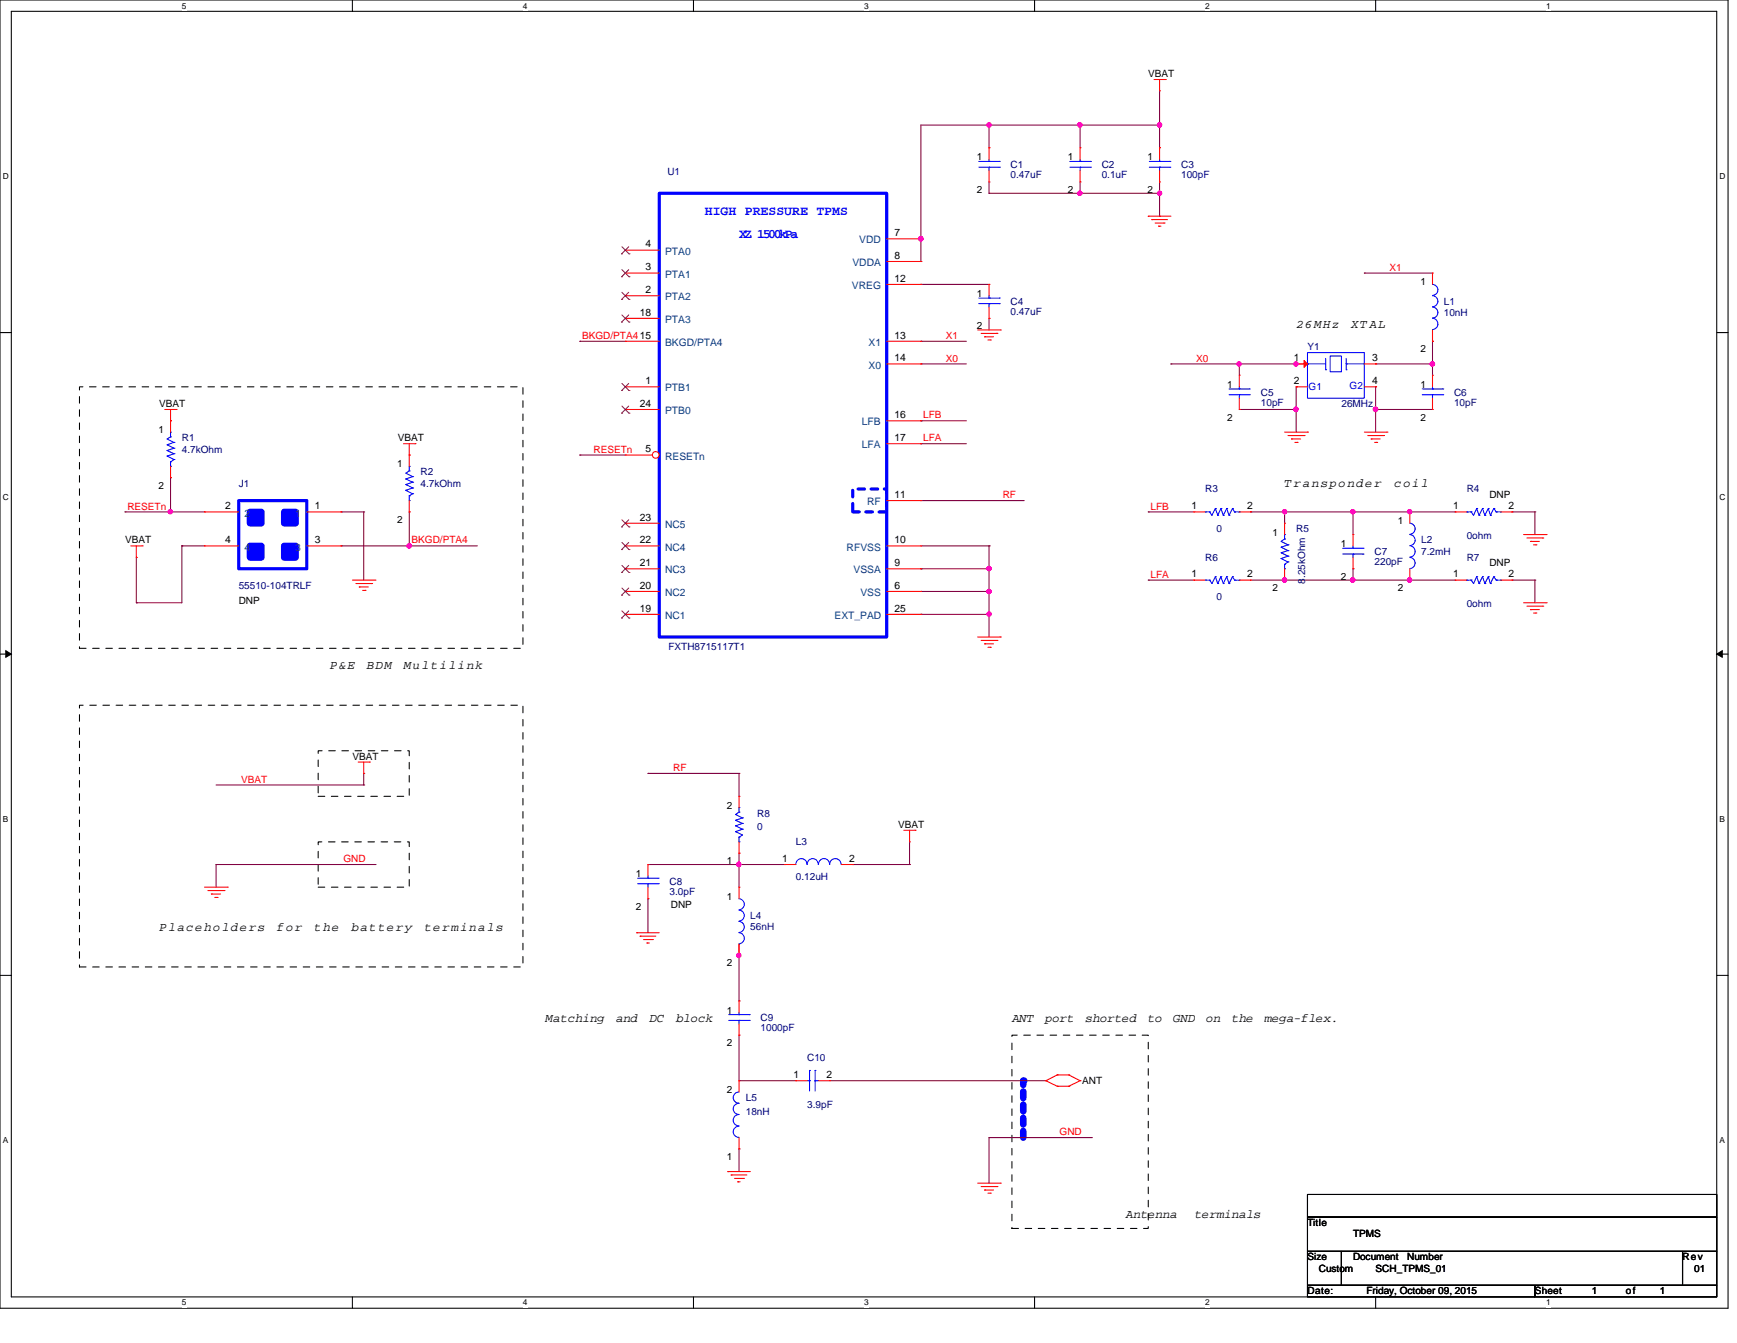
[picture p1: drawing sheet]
<svg xmlns="http://www.w3.org/2000/svg" width="279mm" height="216mm" viewBox="0 0 279 216" stroke-linecap="round" stroke-linejoin="round" font-family="sans-serif">
<path d="M0 0h278v210.3h-278zM1.8 1.8h274.3v206.7h-274.3z" fill="none" stroke="#000" stroke-width=".17"/>
<g fill="#fff">
<path d="M29.3 .2h.7v1.5h-.7z"/>
<path d="M29.3 208.7h.7v1.5h-.7z"/>
</g>
<path d="M56.7 0v1.8M56.7 208.5v1.8" fill="none" stroke="#000" stroke-width=".17"/>
<g fill="#fff">
<path d="M84.1 .2h.7v1.5h-.7z"/>
<path d="M84.1 208.7h.7v1.5h-.7z"/>
</g>
<path d="M111.5 0v1.8M111.5 208.5v1.8" fill="none" stroke="#000" stroke-width=".17"/>
<g fill="#fff">
<path d="M139 .2h.7v1.5h-.7z"/>
<path d="M139 208.7h.7v1.5h-.7z"/>
</g>
<path d="M166.4 0v1.8M166.4 208.5v1.8" fill="none" stroke="#000" stroke-width=".17"/>
<g fill="#fff">
<path d="M193.8 .2h.8v1.5h-.8z"/>
<path d="M193.8 208.7h.8v1.5h-.8z"/>
</g>
<path d="M221.3 0v1.8M221.3 208.5v1.8" fill="none" stroke="#000" stroke-width=".17"/>
<g fill="#fff">
<path d="M248.7 .2h.7v1.5h-.7z"/>
<path d="M248.7 208.7h.7v1.5h-.7z"/>
<path d="M.5 27.6h.9v1.5h-.9z"/>
<path d="M276.6 27.6h.9v1.5h-.9z"/>
<path d="M.5 79.3h.9v1.5h-.9z"/>
<path d="M276.6 79.3h.9v1.5h-.9z"/>
</g>
<path d="M0 53.5h1.8M276.1 53.5h1.9" fill="none" stroke="#000" stroke-width=".17"/>
<g fill="#fff">
<path d="M.5 131h.8v1.5h-.8z"/>
<path d="M276.6 131h.9v1.5h-.9z"/>
</g>
<path d="M0 105.2h1.8M276.1 105.2h1.9" fill="none" stroke="#000" stroke-width=".17"/>
<path d="M.9 104.6l.9 .6-.9 .5zM276.1 105.2l.9-.6v1.1z" fill="#000" stroke="#000" stroke-width=".16"/>
<g fill="#fff">
<path d="M.5 182.6h.8v1.5h-.8z"/>
<path d="M276.6 182.6h.8v1.5h-.8z"/>
</g>
<path d="M0 156.8h1.8M276.1 156.8h1.9" fill="none" stroke="#000" stroke-width=".17"/>
<path d="M12.8 62.2h71.3v42h-71.3zM12.8 113.4h71.3v42h-71.3zM51.2 120.7h14.6v7.3h-14.6zM51.2 135.3h14.6v7.3h-14.6zM162.8 166.4h21.9v31.1h-21.9z" fill="none" stroke="#000" stroke-width=".17" stroke-dasharray="1.1 1.1"/>
<path d="M164.6 182.9v-9.2" fill="none" stroke="#00f" stroke-width="1.1" stroke-dasharray="1.1 1.1"/>
<circle cx="164.6" cy="173.7" r=".53" fill="#00f" stroke-dasharray="1.1 1.1"/>
<g fill="none" stroke="#800040" stroke-width=".17">
<path d="M186.5 14.6v9.1M148.1 38.4h.1M159.1 20.1h.1M159.1 23.7h.1M159.1 31.1h.1M159.1 20.1v3.6M159.1 29.3v1.8M159.1 31.1h27.4M173.7 31.1h.1M173.7 20.1h.1M173.7 20.1v3.6M173.7 29.3v1.8"/>
<path d="M186.5 31.1h.1M186.5 34.8h.1M186.5 20.1h.1M186.5 23.7h.1M186.5 20.1h-38.4v21.9M186.5 29.3v5.5M93.3 54.9h.1M93.3 54.9h7.3M148.1 45.7h.1M148.1 54.9h.1M148.1 58.5h.1M148.1 42h.1"/>
<path d="M148.1 45.7h11M148.1 54.9h7.3M148.1 58.5h7.3M159.1 51.2h.1M159.1 51.2v1.8M188.3 58.5h.1M188.3 58.5h22M199.3 58.5h.1M199.3 58.5v1.8M208.5 58.5h.1M219.5 43.9h.1M219.5 43.9h10.9"/>
<path d="M221.3 58.5h.1M221.3 58.5h9.1M230.4 54.9h.1M230.4 58.5h.1M230.4 54.9v5.4M27.4 76.8h.1M27.4 76.8v5.5M93.3 73.2h.1M93.3 73.2h7.3M148.1 67.6h.1M148.1 71.3h.1M148.1 67.6h7.3"/>
<path d="M148.1 71.3h7.3M199.3 65.8h.1M199.3 65.8h9.2M208.5 62.2h.1M208.5 65.8h.1M208.5 62.2v7.3M221.3 62.2h.1M221.3 65.8h.1M221.3 62.2v7.3M221.3 65.8h9.1M20.1 82.3h.1M20.1 82.3h12.8"/>
<path d="M21.9 96.9h.1M21.9 89.6h.1M21.9 89.6v7.3M27.4 82.3h.1M29.3 87.8h.1M29.3 87.8h3.6M29.3 87.8v9.1h-7.4M54.9 87.8h.1M54.9 82.3h.1M54.9 82.3h3.6M54.9 87.8h21.9M58.5 82.3h.1"/>
<path d="M58.5 82.3v11M65.8 82.3h.1M65.8 87.8h.1M65.8 82.3v5.5M148.1 91.4h.1M148.1 95.1h.1M148.1 98.8h.1M148.1 91.4h11M148.1 95.1h11M148.1 98.8h11M148.1 87.8h11M148.1 80.5h16.5"/>
<path d="M159.1 91.4h.1M159.1 95.1h.1M159.1 98.8h.1M159.1 87.8h.1M159.1 87.8v14.6M164.6 80.5h.1M184.7 82.3h.1M184.7 93.3h.1M184.7 82.3h7.3M184.7 93.3h7.3M201.2 82.3h.1M201.2 82.3h32.9"/>
<path d="M201.2 93.3h32.9M206.6 93.3h.1M206.6 82.3h.1M206.6 82.3v1.8M217.6 82.3h.1M217.6 93.3h.1M217.6 91.4h.1M217.6 82.3v3.6M217.6 91.4v1.9M226.8 82.3h.1M226.8 93.3h.1M243.2 82.3h.1"/>
<path d="M243.2 93.3h.1M243.2 82.3h3.7M243.2 93.3h3.7M246.9 82.3h.1M246.9 93.3h.1M246.9 82.3v3.6M246.9 93.3v3.6M34.8 139h.1M34.8 139h25.5M34.8 126.2h23.7M34.8 139v3.6M58.5 126.2h.1"/>
<path d="M58.5 124.3h.1M58.5 124.3v1.9M60.3 139h.1M104.2 124.3h.1M104.2 139h.1M104.2 124.3h14.7M104.2 139h22M118.9 137.2h.1M118.9 124.3h.1M118.9 139h.1M118.9 124.3v3.7M118.9 137.2v5.4"/>
<path d="M137.2 139h.1M137.2 139h9.1M146.3 139h.1M146.3 135.3v3.7M104.2 144.5h.1M104.2 144.5v5.4M118.9 153.6h.1M118.9 151.8v9.1M118.9 160.9h.1M118.9 166.4h.1M118.9 173.7h.1M118.9 166.4v7.3"/>
<path d="M118.9 173.7h9.1M133.5 173.7h34.7M168.2 173.7h.1M118.9 184.7h.1M118.9 184.7v3.6M159.1 182.9h.1M159.1 182.9v7.3M159.1 182.9h16.5M175.6 182.9h.1"/>
</g>
<g fill="#f0f" stroke="#f0f" stroke-width=".17">
<circle cx="159.1" cy="91.4" r=".35"/>
<circle cx="159.1" cy="98.7" r=".35"/>
<circle cx="159.1" cy="95.1" r=".35"/>
<circle cx="148.1" cy="38.4" r=".37"/>
<circle cx="230.4" cy="58.5" r=".36"/>
<circle cx="199.3" cy="58.5" r=".35"/>
<circle cx="208.4" cy="65.8" r=".36"/>
<circle cx="208.4" cy="58.5" r=".35"/>
<circle cx="226.7" cy="82.3" r=".35"/>
<circle cx="217.6" cy="82.3" r=".35"/>
<circle cx="206.6" cy="82.3" r=".35"/>
<circle cx="226.7" cy="93.2" r=".36"/>
<circle cx="221.2" cy="65.8" r=".37"/>
<circle cx="27.4" cy="82.3" r=".35"/>
<circle cx="65.8" cy="87.8" r=".36"/>
<circle cx="118.8" cy="153.6" r=".35"/>
<circle cx="118.8" cy="139" r=".36"/>
<circle cx="159.1" cy="20.1" r=".36"/>
<circle cx="173.7" cy="31.1" r=".35"/>
<circle cx="186.5" cy="31.1" r=".35"/>
<circle cx="173.7" cy="20.1" r=".36"/>
<circle cx="186.5" cy="20.1" r=".36"/>
<circle cx="206.6" cy="93.2" r=".36"/>
<circle cx="217.6" cy="93.2" r=".36"/>
</g>
<g fill="none" stroke="#f00" stroke-width=".17">
<path d="M185.6 12.8h1.9M186.5 14.6h.1M186.5 12.8v1.8M187.5 12.8h.1M142.6 38.4h5.5M148.1 38.4h.1M159.1 23.7h.1M159.1 29.3h.1M159.1 23.7v1.9M159.1 27.4v1.9M173.7 23.7h.1M173.7 29.3h.1"/>
<path d="M173.7 23.7v1.9M173.7 27.4v1.9M184.7 34.8h.1M184.7 34.8h3.6M185.3 35.3h.1M185.3 35.3h2.5M185.8 35.9h1.4M186.4 36.4h.1M186.4 36.4h.3M186.5 23.7h.1M186.5 29.3h.1M186.5 23.7v1.9"/>
<path d="M186.5 27.4v1.9M187.2 35.9h.1M100.6 40.2h.1M100.6 43.9h.1M100.6 47.5h.1M100.6 54.9h.1M100.6 51.2h.1M100.6 54.9h5.4M100.6 40.2h5.4M100.6 43.9h5.4M100.6 47.5h5.4M100.6 51.2h5.4"/>
<path d="M142.6 58.5h5.5M142.6 42h5.5M142.6 45.7h5.5M142.6 54.9h5.5M148.1 42h.1M148.1 45.7h.1M148.1 58.5h.1M148.1 54.9h.1M157.3 53h3.6M157.8 53.6h2.6M158.4 54.1h.1M158.4 54.1h1.4"/>
<path d="M158.9 54.7h.4M159.1 45.7h.1M159.1 51.2h.1M159.1 45.7v1.8M159.1 49.4v1.8M159.3 54.7h.1M160.4 53.6h.1M160.9 53h.1M208.5 58.5h.1M208.5 58.5h1.8M219.5 58.5h1.8M221.3 58.5h.1"/>
<path d="M230.4 43.9h.1M230.4 54.9h.1M230.4 43.9v1.8M230.4 53v1.9M26.5 65.8h1.8M27.4 67.6h.1M27.4 76.8h.1M27.4 65.8v3.7M27.4 75v1.8M28.3 65.8h.1M64.9 71.3h1.9M65.8 73.2h.1"/>
<path d="M65.8 71.3v3.7M66.8 71.3h.1M100.6 65.8h.1M100.6 62.2h.1M100.6 65.8h5.4M100.6 62.2h5.4M142.6 71.3h5.5M142.6 67.6h5.5M148.1 67.6h.1M148.1 71.3h.1M199.3 60.3h.1M199.3 65.8h.1"/>
<path d="M199.3 60.3v1.9M199.3 64v1.8M206.6 69.5h3.7M207.2 70h2.6M207.7 70.6h.1M207.7 70.6h1.5M208.3 71.1h.4M208.5 62.2h.1M208.5 62.2h1.8M208.7 71.1h.1M209.8 70h.1M210.3 69.5h.1"/>
<path d="M219.5 69.5h3.6M219.5 62.2h1.8M220 70h2.5M220.6 70.6h.1M220.6 70.6h1.4M221.1 71.1h.3M221.3 62.2h.1M221.4 71.1h.1M222.5 70h.1M223.1 69.5h.1M230.4 60.3h.1M230.4 65.8h.1"/>
<path d="M230.4 60.3v1.9M230.4 64v1.8M21 87.8h1.9M21.9 89.6h.1M21.9 87.8v1.8M22.9 87.8h.1M32.9 87.8h.1M32.9 82.3h.1M32.9 87.8h5.5M32.9 82.3h5.5M49.4 87.8h5.5M49.4 82.3h5.5"/>
<path d="M54.9 82.3h.1M54.9 87.8h.1M56.7 93.3h3.6M57.2 93.8h2.6M57.8 94.4h.1M57.8 94.4h1.4M58.3 94.9h.4M58.7 94.9h.1M59.8 93.8h.1M60.3 93.3h.1M65.8 82.3h.1M65.8 80.5v1.8"/>
<path d="M100.6 98.8h.1M100.6 95.1h.1M100.6 91.4h.1M100.6 87.8h.1M100.6 84.1h.1M100.6 87.8h5.4M100.6 95.1h5.4M100.6 91.4h5.4M100.6 98.8h5.4M100.6 84.1h5.4M142.6 87.8h5.5M142.6 95.1h5.5"/>
<path d="M142.6 91.4h5.5M142.6 80.5h5.5M148.1 95.1h.1M148.1 91.4h.1M148.1 87.8h.1M148.1 80.5h.1M192 82.3h.1M192 82.3h1.8M199.3 82.3h1.9M201.2 82.3h.1M206.6 84.1h.1M206.6 93.3h.1"/>
<path d="M206.6 84.1v1.8M206.6 91.4v1.9M217.6 85.9h.1M217.6 91.4h.1M217.6 85.9v1.9M217.6 89.6v1.8M226.8 82.3h.1M226.8 93.3h.1M226.8 82.3v1.8M226.8 91.4v1.9M234.1 93.3h.1M234.1 82.3h.1"/>
<path d="M234.1 93.3h1.8M234.1 82.3h1.8M241.4 93.3h1.8M241.4 82.3h1.8M243.2 93.3h.1M243.2 82.3h.1M245.1 85.9h3.6M245.1 96.9h3.6M245.6 86.5h2.6M245.6 97.5h2.6M246.2 87h.1M246.2 98h.1"/>
<path d="M246.2 87h1.4M246.2 98h1.4M246.7 87.6h.4M246.7 98.6h.4M247.1 87.6h.1M247.1 98.6h.1M248.2 86.5h.1M248.2 97.5h.1M248.7 85.9h.1M248.7 96.9h.1M157.3 102.4h3.6M157.8 103h2.6"/>
<path d="M158.4 103.5h.1M158.4 103.5h1.4M158.9 104.1h.4M159.3 104.1h.1M160.4 103h.1M160.9 102.4h.1M57.6 122.5h1.8M58.5 124.3h.1M58.5 122.5v1.8M59.4 122.5h.1M104.2 139h.1M104.2 139v1.8"/>
<path d="M118.9 137.2h.1M118.9 128h.1M118.9 128v1.8M118.9 135.3v1.9M126.2 139h.1M126.2 139h1.8M135.3 139h1.9M137.2 139h.1M145.4 133.5h1.8M146.3 135.3h.1M146.3 133.5v1.8M147.2 133.5h.1"/>
<path d="M32.9 142.6h3.7M33.4 143.2h2.6M34 143.7h.1M34 143.7h1.5M34.5 144.3h.4M34.9 144.3h.1M36 143.2h.1M36.6 142.6h.1M102.4 149.9h.1M102.4 149.9h3.6M103 150.5h.1M103 150.5h2.5"/>
<path d="M103.5 151h1.4M104.1 151.6h.1M104.1 151.6h.3M104.2 144.5h.1M104.2 142.6v1.9M104.9 151h.1M118.9 142.6h.1M118.9 153.6h.1M118.9 142.6v1.9M118.9 151.8v1.8M118.9 160.9h.1M118.9 166.4h.1"/>
<path d="M118.9 173.7h.1M118.9 160.9v1.9M118.9 164.6v1.8M118.9 173.7v1.9M168.2 173.7h.1M168.2 173.7l1.9 .9M170.1 172.8h.1M170.1 174.6h.1M170.1 172.8l-1.9 .9M170.1 172.8h1.8M170.1 174.6h1.8M171.9 172.8h.1"/>
<path d="M171.9 174.6h.1M171.9 172.8l1.8 .9M173.7 173.7h.1M173.7 173.7l-1.8 .9M117.1 188.3h.1M117.1 188.3h3.6M117.6 188.9h.1M117.6 188.9h2.5M118.2 189.4h1.4M118.7 190h.1M118.7 190h.3M118.9 184.7h.1"/>
<path d="M118.9 182.9v1.8M119.6 189.4h.1M157.3 190.2h3.6M157.8 190.8h2.6M158.4 191.3h.1M158.4 191.3h1.4M158.9 191.8h.4M159.3 191.8h.1M160.4 190.8h.1M160.9 190.2h.1"/>
</g>
<path d="M210.3 192h65.8v3.7h-65.8zM210.3 195.7h65.8v5.5h-65.8zM210.3 201.2h5.5v5.4h-5.5zM210.3 206.6h36.6v1.9h-36.6zM215.8 201.2h54.8v5.4h-54.8zM246.9 206.6h29.2v1.9h-29.2zM270.6 201.2h5.5v5.4h-5.5z" fill="none" stroke="#000" stroke-width=".17"/>
<g fill="none" stroke="#00f" stroke-width=".17">
<path d="M157.4 26.9h3.3M157.4 26h3.3M159.1 26h.1M159.1 26.9h.1M159.1 25.6v.4M159.1 26.9v.5M160.7 26.9h.1M160.7 26h.1M172.1 26.9h3.3M172.1 26h3.3M173.7 26h.1M173.7 26.9h.1"/>
<path d="M173.7 25.6v.4M173.7 26.9v.5M175.4 26.9h.1M175.4 26h.1M184.9 26.9h3.3M184.9 26h3.3M186.5 26h.1M186.5 26.9h.1M186.5 25.6v.4M186.5 26.9v.5M188.2 26.9h.1M188.2 26h.1"/>
<path d="M157.4 48.8h3.3M157.4 47.9h3.3M159.1 47.9h.1M159.1 48.8h.1M159.1 47.5v.4M159.1 48.8v.6M160.7 48.8h.1M160.7 47.9h.1M210.3 56.7h9.2v7.3h-9.2zM210.3 58.5h.1M210.3 58.5h2.9M213.2 59.4h.1"/>
<path d="M213.2 57.6v1.8M214 57.2h1.8v2.6h-1.8zM216.5 59.4h.1M216.5 58.5h.1M216.5 57.6v1.8M216.5 58.5h3M230.4 45.7a.89 .89 0 0 1 .9 .9 .89 .89 0 0 1-.9 .9M230.4 47.5a.89 .89 0 0 1 .9 .9 .89 .89 0 0 1-.9 .9M230.4 49.4a.89 .89 0 0 1 .9 .9 .89 .89 0 0 1-.9 .8 .92 .92 0 0 1 .9 1 .92 .92 0 0 1-.9 .9M26.9 73.3h.1M26.9 72.4h.1M26.9 71.5h.1"/>
<path d="M26.9 72.4l1.1 .5M26.9 71.5l1.1 .6M26.9 73.3l1.1 .6M27.4 74.3h.1M27.4 69.5h.1M27.4 75h.1M27.4 70.2h.1M27.4 70.2l-.5 .4 1.1 .5M27.4 69.5v.7M27.4 74.3v.7M28 72.9h.1M28 72.1h.1"/>
<path d="M28 71.1h.1M28 73.9h.1M28 72.9l-1.1 .4M28 72.1l-1.1 .3M28 71.1l-1.1 .4M28 73.9l-.6 .4M65.3 78.8h.1M65.3 77.9h.1M65.3 77h.1M65.3 77.9l1.1 .5M65.3 77l1.1 .5M65.3 78.8l1.1 .6"/>
<path d="M65.8 79.7h.1M65.8 75h.1M65.8 75.7h.1M65.8 75.7l-.5 .4 1.1 .5M65.8 75v.7M65.8 79.7v.8M66.4 78.4h.1M66.4 77.5h.1M66.4 76.6h.1M66.4 79.4h.1M66.4 78.4l-1.1 .4M66.4 77.5l-1.1 .4"/>
<path d="M66.4 76.6l-1.1 .4M66.4 79.4l-.6 .3M197.7 63.5h3.3M197.7 62.5h3.3M199.3 62.5h.1M199.3 63.5h.1M199.3 62.2v.3M199.3 63.5v.5M201 63.5h.1M201 62.5h.1M228.8 63.5h3.3M228.8 62.5h3.3"/>
<path d="M230.4 62.5h.1M230.4 63.5h.1M230.4 62.2v.3M230.4 63.5v.5M232.1 63.5h.1M232.1 62.5h.1M65.8 80.5h.1M193.8 82.3h.1M193.8 82.3h.8M194.6 82.3h.1M195.5 81.7h.1M195.5 81.7l.4 1.1"/>
<path d="M195.5 81.7l-.6 1.1-.3-.5M195.9 82.8h.1M196.4 81.7h.1M196.4 81.7l-.5 1.1M196.4 81.7l.4 1.1M196.8 82.8h.1M197.3 81.7h.1M197.3 81.7l.4 1.1M197.3 81.7l-.5 1.1M197.7 82.8h.1M198.2 81.7h.1M198.2 81.7l-.5 1.1"/>
<path d="M198.2 81.7l.4 .6M198.6 82.3h.1M198.6 82.3h.7M199.3 82.3h.1M206.1 89.8h.1M206.1 88.9h.1M206.1 88h.1M206.1 88.9l1.1 .5M206.1 88l1.1 .5M206.1 89.8l1.1 .5M206.6 90.7h.1M206.6 85.9h.1"/>
<path d="M206.6 91.4h.1M206.6 86.7h.1M206.6 86.7l-.5 .3 1.1 .6M206.6 85.9v.8M206.6 90.7v.7M207.2 89.4h.1M207.2 88.5h.1M207.2 87.6h.1M207.2 90.3h.1M207.2 89.4l-1.1 .4M207.2 88.5l-1.1 .4M207.2 87.6l-1.1 .4"/>
<path d="M207.2 90.3l-.6 .4M216 89.1h3.2M216 88.1h3.2M217.6 88.1h.1M217.6 89.1h.1M217.6 87.8v.3M217.6 89.1v.5M219.2 89.1h.1M219.2 88.1h.1M226.8 84.1a.89 .89 0 0 1 .8 .9 .89 .89 0 0 1-.8 .9M226.8 85.9a.89 .89 0 0 1 .8 .9 .89 .89 0 0 1-.8 .9M226.8 89.6a.89 .89 0 0 1 .8 .9 .89 .89 0 0 1-.8 .9"/>
<path d="M226.8 87.7a.91 .91 0 0 1 .8 .9 .91 .91 0 0 1-.8 1M235.9 93.3h.1M235.9 82.3h.1M235.9 93.3h.7M235.9 82.3h.7M236.6 93.3h.1M236.6 82.3h.1M237.5 92.7h.1M237.5 81.7h.1M237.5 92.7l.4 1.1M237.5 92.7l-.5 1.1-.4-.5M237.5 81.7l.4 1.1"/>
<path d="M237.5 81.7l-.5 1.1-.4-.5M237.9 93.8h.1M237.9 82.8h.1M238.5 92.7h.1M238.5 81.7h.1M238.5 92.7l-.6 1.1M238.5 92.7l.3 1.1M238.5 81.7l-.6 1.1M238.5 81.7l.3 1.1M238.8 93.8h.1M238.8 82.8h.1M239.4 92.7h.1"/>
<path d="M239.4 81.7h.1M239.4 92.7l.3 1.1M239.4 92.7l-.6 1.1M239.4 81.7l.3 1.1M239.4 81.7l-.6 1.1M239.7 93.8h.1M239.7 82.8h.1M240.3 92.7h.1M240.3 81.7h.1M240.3 92.7l-.6 1.1M240.3 92.7l.4 .6M240.3 81.7l-.6 1.1"/>
<path d="M240.3 81.7l.4 .6M240.7 93.3h.1M240.7 82.3h.1M240.7 93.3h.7M240.7 82.3h.7M241.4 93.3h.1M241.4 82.3h.1M118.3 131.9h.1M118.3 132.8h.1M118.3 133.7h.1M118.3 130.9h.1M118.3 131.9l1.1 .5"/>
<path d="M118.3 132.8l1.1 .5M118.3 133.7l1.1 .5-.5 .4M118.3 130.9l1.1 .6M118.9 130.6h.1M118.9 135.3h.1M118.9 129.8h.1M118.9 134.6h.1M118.9 130.6l-.6 .3M118.9 129.8v.8M118.9 134.6v.7M119.4 131.5h.1M119.4 132.4h.1"/>
<path d="M119.4 133.3h.1M119.4 131.5l-1.1 .4M119.4 132.4l-1.1 .4M119.4 133.3l-1.1 .4M129.8 139a.89 .89 0 0 0-.9-1 .89 .89 0 0 0-.9 1M131.6 139a.89 .89 0 0 0-.9-1 .89 .89 0 0 0-.9 1M133.4 139a.89 .89 0 0 0-.9-1 .89 .89 0 0 0-.8 1M135.3 139a.91 .91 0 0 0-.9-1 .91 .91 0 0 0-.9 1M102.6 142.1h3.3M102.6 141.2h3.3M104.2 141.2h.1M104.2 142.1h.1"/>
<path d="M104.2 140.8v.4M104.2 142.1v.5M105.9 142.1h.1M105.9 141.2h.1M118.9 144.5a.89 .89 0 0 1 .8 .9 .89 .89 0 0 1-.8 .9M118.9 146.3a.89 .89 0 0 1 .8 .9 .89 .89 0 0 1-.8 .9M118.9 148.1a.89 .89 0 0 1 .8 .9 .89 .89 0 0 1-.8 .9M118.9 149.9a.89 .89 0 0 1 .8 .9 .89 .89 0 0 1-.8 .9M117.2 164h3.3M117.2 163.1h3.3M118.9 179.2a.91 .91 0 0 0-1 .9 .91 .91 0 0 0 1 .9M118.9 177.4a.89 .89 0 0 0-1 .9 .89 .89 0 0 0 1 .9"/>
<path d="M118.9 175.6a.89 .89 0 0 0-1 .8 .89 .89 0 0 0 1 .9M118.9 163.1h.1M118.9 164h.1M118.9 162.8v.3M118.9 164v.6M120.5 164h.1M120.5 163.1h.1M118.9 181.1a.89 .89 0 0 0-1 .8 .89 .89 0 0 0 1 .9"/>
</g>
<path d="M106 31.1h36.6v71.3h-36.6zM38.4 80.5h11v10.9h-11z" fill="none" stroke="#00f" stroke-width=".51"/>
<g fill="#00f" stroke="#00f" stroke-width="1.1">
<path d="M40.2 82.3h1.8v1.8h-1.8z"/>
<path d="M45.7 82.3h1.8v1.8h-1.8z"/>
<path d="M40.2 87.8h1.8v1.8h-1.8z"/>
<path d="M45.7 87.8h1.8v1.8h-1.8z"/>
</g>
<path d="M209.8 58l.5 .5-.5 .6z" fill="#f00" stroke="#f00" stroke-width=".17"/>
<path d="M137.2 78.6h5.4v3.7h-5.4z" fill="none" stroke="#00f" stroke-width=".51" stroke-dasharray="1.1 1.1"/>
<g fill="none" stroke="#804000" stroke-width=".16">
<path d="M100 39.7l1.2 1.1M101.1 39.7l-1.1 1.1M100 40.8h.1M100 44.5h.1M100 48.1h.1M100 51.8h.1M100 43.3l1.2 1.2M100 47l1.2 1.1M100 50.6l1.2 1.2M101.1 43.3l-1.1 1.2M101.1 47l-1.1 1.1M101.1 50.6l-1.1 1.2"/>
<path d="M101.2 40.8h.1M101.2 44.5h.1M101.2 48.1h.1M101.2 51.8h.1M100 66.4h.1M100 62.8h.1M100 65.3l1.2 1.1M100 61.6l1.2 1.2M101.1 65.3l-1.1 1.1M101.1 61.6l-1.1 1.2M101.2 66.4h.1M101.2 62.8h.1"/>
<path d="M100 99.4h.1M100 95.7h.1M100 92h.1M100 88.3h.1M100 84.7h.1M100 98.2l1.2 1.2M100 94.5l1.2 1.2M100 90.9l1.2 1.1M100 87.2l1.2 1.1M100 83.6l1.2 1.1M101.1 98.2l-1.1 1.2M101.1 94.5l-1.1 1.2"/>
<path d="M101.1 90.9l-1.1 1.1M101.1 87.2l-1.1 1.1M101.1 83.6l-1.1 1.1M101.2 99.4h.1M101.2 95.7h.1M101.2 92h.1M101.2 88.3h.1M101.2 84.7h.1"/>
</g>
<circle cx="105.5" cy="73.1" r=".54" fill="#fff" stroke="#f00" stroke-width=".17"/>
<path d="M100.6 73.2h.1M100.6 73.2h4.3M142.6 98.8h5.5M148.1 98.8h.1M192 93.3h.1M192 93.3h1.8M199.3 93.3h1.9M201.2 93.3h.1M128 173.7h.1M128 173.7h1.8M131.7 173.7h1.8M133.5 173.7h.1" fill="none" stroke="#f00" stroke-width=".17"/>
<g fill="none" stroke="#00f" stroke-width=".17">
<path d="M193.8 93.3h.1M193.8 93.3h.8M194.6 93.3h.1M195.5 92.7h.1M195.5 92.7l.4 1.1M195.5 92.7l-.6 1.1-.3-.5M195.9 93.8h.1M196.4 92.7h.1M196.4 92.7l-.5 1.1M196.4 92.7l.4 1.1M196.8 93.8h.1M197.3 92.7h.1"/>
<path d="M197.3 92.7l.4 1.1M197.3 92.7l-.5 1.1M197.7 93.8h.1M198.2 92.7h.1M198.2 92.7l-.5 1.1M198.2 92.7l.4 .6M198.6 93.3h.1M198.6 93.3h.7M199.3 93.3h.1M129.8 173.7h.4M130.2 173.7h.1M130.2 172.1h.1"/>
<path d="M130.2 172.1v3.3M131.1 172.1h.1M131.1 173.7h.1M131.1 173.7h.6M131.1 172.1v3.3"/>
</g>
<g fill="#f0f" stroke="#f0f" stroke-width=".17">
<circle cx="159.1" cy="91.4" r=".35"/>
<circle cx="159.1" cy="98.7" r=".35"/>
<circle cx="159.1" cy="95.1" r=".35"/>
<circle cx="148.1" cy="38.4" r=".37"/>
<circle cx="230.4" cy="58.5" r=".36"/>
<circle cx="199.3" cy="58.5" r=".35"/>
<circle cx="208.4" cy="65.8" r=".36"/>
<circle cx="208.4" cy="58.5" r=".35"/>
<circle cx="226.7" cy="82.3" r=".35"/>
<circle cx="217.6" cy="82.3" r=".35"/>
<circle cx="206.6" cy="82.3" r=".35"/>
<circle cx="226.7" cy="93.2" r=".36"/>
<circle cx="221.2" cy="65.8" r=".37"/>
<circle cx="27.4" cy="82.3" r=".35"/>
<circle cx="65.8" cy="87.8" r=".36"/>
<circle cx="118.8" cy="153.6" r=".35"/>
<circle cx="118.8" cy="139" r=".36"/>
<circle cx="159.1" cy="20.1" r=".36"/>
<circle cx="173.7" cy="31.1" r=".35"/>
<circle cx="186.5" cy="31.1" r=".35"/>
<circle cx="173.7" cy="20.1" r=".36"/>
<circle cx="186.5" cy="20.1" r=".36"/>
<circle cx="206.6" cy="93.2" r=".36"/>
<circle cx="217.6" cy="93.2" r=".36"/>
</g>
<g font-size="2.1" fill="#00f">
<text x="113.4" y="34.6">HIGH PRESSURE TPMS</text>
<text x="118.9" y="38.2">XZ 1500kPa</text>
</g>
<g font-size="2">
<text x="208.5" y="52.8">26MHz</text>
<text x="217.3" y="52.8">XTAL</text>
<text x="206.6" y="78.4">Transponder</text>
<text x="224.2" y="78.4">coil</text>
<text x="53" y="107.6">P&amp;E</text>
<text x="59" y="107.6">BDM</text>
<text x="64.9" y="107.6">Multilink</text>
<text x="25.6" y="149.7">Placeholders</text>
<text x="44.5" y="149.7">for</text>
<text x="50.5" y="149.7">the</text>
<text x="56.5" y="149.7">battery</text>
<text x="68.2" y="149.7">terminals</text>
<text x="87.8" y="164.3">Matching</text>
<text x="99.1" y="164.3">and</text>
<text x="104.5" y="164.3">DC</text>
<text x="108.7" y="164.3">block</text>
<text x="162.8" y="164.3">ANT</text>
<text x="168.1" y="164.3">port</text>
<text x="174.5" y="164.3">shorted</text>
<text x="184.6" y="164.3">to</text>
<text x="188.7" y="164.3">GND</text>
<text x="194" y="164.3">on</text>
<text x="198.1" y="164.3">the</text>
<text x="203.4" y="164.3">mega-flex.</text>
<text x="181.1" y="195.8">Antenna</text>
<text x="192.2" y="195.8">terminals</text>
</g>
<g font-size="1.7">
<text x="103.8" y="39.8">4</text>
<text x="143.9" y="38">7</text>
<text x="143.9" y="41.6">8</text>
<text x="103.8" y="43.5">3</text>
<text x="103.8" y="47.1">2</text>
<text x="143.9" y="45.3">12</text>
<text x="102.9" y="50.7">18</text>
<text x="143.9" y="58.1">14</text>
<text x="143.9" y="54.4">13</text>
<text x="208.1" y="58.1">1</text>
<text x="220.7" y="58.1">3</text>
<text x="102.9" y="65.4">24</text>
<text x="103.8" y="61.8">1</text>
<text x="208.1" y="61.8">2</text>
<text x="220.7" y="61.8">4</text>
<text x="143.9" y="67.2">16</text>
<text x="143.9" y="70.9">17</text>
<text x="103.8" y="72.7">5</text>
<text x="36.2" y="81.9">2</text>
<text x="50.6" y="81.9">1</text>
<text x="102.9" y="83.7">23</text>
<text x="143.9" y="80">11</text>
<text x="191.6" y="81.9">1</text>
<text x="200.6" y="81.9">2</text>
<text x="233.7" y="81.9">1</text>
<text x="242.7" y="81.9">2</text>
<text x="36.2" y="87.3">4</text>
<text x="50.6" y="87.3">3</text>
<text x="102.9" y="87.3">22</text>
<text x="143.9" y="87.3">10</text>
<text x="102.9" y="94.6">20</text>
<text x="102.9" y="91">21</text>
<text x="143.9" y="94.6">6</text>
<text x="143.9" y="91">9</text>
<text x="191.6" y="92.8">1</text>
<text x="200.6" y="92.8">2</text>
<text x="233.7" y="92.8">1</text>
<text x="242.7" y="92.8">2</text>
<text x="102.9" y="98.3">19</text>
<text x="143.9" y="98.3">25</text>
<text x="125.8" y="138.5">1</text>
<text x="136.6" y="138.5">2</text>
<text x="127.6" y="173.3">1</text>
<text x="132.9" y="173.3">2</text>
</g>
<g font-size="1.7" fill="#004080">
<text x="107" y="41">PTA0</text>
<text x="138.2" y="39.1">VDD</text>
<text x="107" y="44.6">PTA1</text>
<text x="137" y="46.5">VREG</text>
<text x="137.1" y="42.8">VDDA</text>
<text x="107" y="48.3">PTA2</text>
<text x="107" y="51.9">PTA3</text>
<text x="107" y="55.6">BKGD/PTA4</text>
<text x="139.7" y="59.3">X0</text>
<text x="139.7" y="55.6">X1</text>
<text x="107" y="62.9">PTB1</text>
<text x="107" y="66.6">PTB0</text>
<text x="138.6" y="68.4">LFB</text>
<text x="107" y="73.9">RESETn</text>
<text x="138.6" y="72.1">LFA</text>
<text x="39.3" y="83">2</text>
<text x="47.5" y="83">1</text>
<text x="139.5" y="81.2">RF</text>
<text x="39.3" y="88.5">4</text>
<text x="47.5" y="88.5">3</text>
<text x="107" y="88.5">NC4</text>
<text x="107" y="84.9">NC5</text>
<text x="136.2" y="88.5">RFVSS</text>
<text x="107" y="95.8">NC2</text>
<text x="107" y="92.2">NC3</text>
<text x="137.3" y="92.2">VSSA</text>
<text x="138.4" y="95.8">VSS</text>
<text x="107" y="99.5">NC1</text>
<text x="134.2" y="99.5">EXT_PAD</text>
</g>
<g font-size="1.6">
<text x="184.7" y="12.4">VBAT</text>
<text x="157.1" y="25.8">1</text>
<text x="171.8" y="25.8">1</text>
<text x="184.6" y="25.8">1</text>
<text x="157.1" y="31">2</text>
<text x="171.8" y="31">2</text>
<text x="184.6" y="31">2</text>
<text x="157.1" y="47.7">1</text>
<text x="228.5" y="45.9">1</text>
<text x="157.1" y="53">2</text>
<text x="228.5" y="56.6">2</text>
<text x="25.6" y="65.4">VBAT</text>
<text x="197.4" y="62.4">1</text>
<text x="228.5" y="62.4">1</text>
<text x="25.5" y="69.6">1</text>
<text x="64" y="70.9">VBAT</text>
<text x="197.4" y="67.6">2</text>
<text x="228.5" y="67.6">2</text>
<text x="63.9" y="75.1">1</text>
<text x="25.5" y="78.6">2</text>
<text x="239.6" y="80">DNP</text>
<text x="20.1" y="87.4">VBAT</text>
<text x="63.9" y="84.1">2</text>
<text x="204.7" y="86.1">1</text>
<text x="215.7" y="87.9">1</text>
<text x="224.8" y="84.3">1</text>
<text x="204.7" y="95">2</text>
<text x="215.7" y="93.2">2</text>
<text x="224.8" y="95">2</text>
<text x="239.6" y="91.1">DNP</text>
<text x="38.4" y="97.1">DNP</text>
<text x="56.7" y="122.1">VBAT</text>
<text x="116.9" y="130">2</text>
<text x="144.5" y="133.1">VBAT</text>
<text x="102.3" y="141">1</text>
<text x="116.9" y="138.9">1</text>
<text x="102.3" y="146.2">2</text>
<text x="107.9" y="145.9">DNP</text>
<text x="116.9" y="144.6">1</text>
<text x="116.9" y="155.4">2</text>
<text x="116.9" y="162.9">1</text>
<text x="116.9" y="168.2">2</text>
<text x="116.9" y="175.7">2</text>
<text x="174.1" y="174.2">ANT</text>
<text x="116.9" y="186.5">1</text>
<text x="210.3" y="197.1">Title</text>
<text x="210.3" y="202.6">Size</text>
<text x="217.6" y="202.6">Document</text>
<text x="217.6" y="198.9">TPMS</text>
<text x="226.4" y="202.6">Number</text>
<text x="270.6" y="202.6">Rev</text>
<text x="210.3" y="208.1">Date:</text>
<text x="212.1" y="204.4">Custom</text>
<text x="219.8" y="208.1">Friday, October 09, 2015</text>
<text x="221.3" y="204.4">SCH_TPMS_01</text>
<text x="246.9" y="208.1">Sheet</text>
<text x="256" y="208.1">1</text>
<text x="261.5" y="208.1">of</text>
<text x="267" y="208.1">1</text>
<text x="272.5" y="204.4">01</text>
</g>
<g font-size="1.6" fill="#000080">
<text x="107.4" y="28.1">U1</text>
<text x="162.6" y="27">C1</text>
<text x="162.6" y="28.7">0.47uF</text>
<text x="177.2" y="27">C2</text>
<text x="177.2" y="28.7">0.1uF</text>
<text x="190" y="27">C3</text>
<text x="190" y="28.7">100pF</text>
<text x="162.6" y="49">C4</text>
<text x="162.6" y="50.6">0.47uF</text>
<text x="232.2" y="49">L1</text>
<text x="232.2" y="50.8">10nH</text>
<text x="210.3" y="56.3">Y1</text>
<text x="202.8" y="63.6">C5</text>
<text x="202.8" y="65.2">10pF</text>
<text x="215.8" y="65.4">26MHz</text>
<text x="233.9" y="63.6">C6</text>
<text x="233.9" y="65.2">10pF</text>
<text x="29.3" y="70.9">R1</text>
<text x="29.3" y="72.8">4.7kOhm</text>
<text x="67.6" y="76.4">R2</text>
<text x="38.4" y="78.2">J1</text>
<text x="67.6" y="78.2">4.7kOhm</text>
<text x="193.8" y="79.2">R3</text>
<text x="235.9" y="79.2">R4</text>
<text x="195.7" y="85.6">0</text>
<text x="208.5" y="85.6">R5</text>
<text x="221.1" y="89.2">C7</text>
<text x="228.6" y="87.4">L2</text>
<text x="228.6" y="89.2">7.2mH</text>
<text x="235.9" y="86.7">0ohm</text>
<text x="38.4" y="94.7">55510-104TRLF</text>
<text x="193.8" y="90.1">R6</text>
<text x="210" y="93.8" transform="rotate(-90 210 93.8)">8.25kOhm</text>
<text x="221.1" y="90.8">220pF</text>
<text x="235.9" y="90.1">R7</text>
<text x="195.7" y="96.5">0</text>
<text x="235.9" y="97.6">0ohm</text>
<text x="107.5" y="104.6">FXTH8715117T1</text>
<text x="121.8" y="131.3">R8</text>
<text x="121.8" y="133.5">0</text>
<text x="128" y="135.8">L3</text>
<text x="107.7" y="142.2">C8</text>
<text x="107.7" y="143.9">3.0pF</text>
<text x="128" y="141.5">0.12uH</text>
<text x="120.7" y="147.7">L4</text>
<text x="120.7" y="149.6">56nH</text>
<text x="122.3" y="164.2">C9</text>
<text x="122.3" y="165.8">1000pF</text>
<text x="129.8" y="170.6">C10</text>
<text x="120" y="177">L5</text>
<text x="120" y="179.2">18nH</text>
<text x="129.8" y="178.1">3.9pF</text>
</g>
<g font-size="1.6" fill="#f00">
<text x="223.5" y="43.5">X1</text>
<text x="93.6" y="54.5">BKGD/PTA415</text>
<text x="152.1" y="54.5">X1</text>
<text x="152.1" y="58.1">X0</text>
<text x="192.4" y="58.1">X0</text>
<text x="148.5" y="67.3">LFB</text>
<text x="148.5" y="70.9">LFA</text>
<text x="95.5" y="72.8">RESETn</text>
<text x="20.5" y="81.9">RESETn</text>
<text x="161.3" y="80.1">RF</text>
<text x="185.1" y="81.9">LFB</text>
<text x="66.2" y="87.4">BKGD/PTA4</text>
<text x="185.1" y="92.9">LFA</text>
<text x="38.8" y="125.8">VBAT</text>
<text x="108.3" y="123.9">RF</text>
<text x="55.2" y="138.6">GND</text>
<text x="170.4" y="182.5">GND</text>
</g>
<g font-size="1.6" fill="#00f">
<text x="210.5" y="62.7">G1</text>
<text x="217.1" y="62.5">G2</text>
</g>
<g font-size="1.3">
<text x="29.3" y="1.4">5</text>
<text x="84.1" y="1.4">4</text>
<text x="139" y="1.4">3</text>
<text x="193.8" y="1.4">2</text>
<text x="248.7" y="1.4">1</text>
<text x=".5" y="28.8">D</text>
<text x="276.6" y="28.8">D</text>
<text x=".5" y="80.5">C</text>
<text x="276.6" y="80.5">C</text>
<text x=".5" y="132.1">B</text>
<text x="276.6" y="132.1">B</text>
<text x=".5" y="183.8">A</text>
<text x="276.6" y="183.8">A</text>
<text x="29.3" y="209.9">5</text>
<text x="84.1" y="209.9">4</text>
<text x="139" y="209.9">3</text>
<text x="193.8" y="209.9">2</text>
<text x="248.7" y="209.9">1</text>
</g>
</svg>
